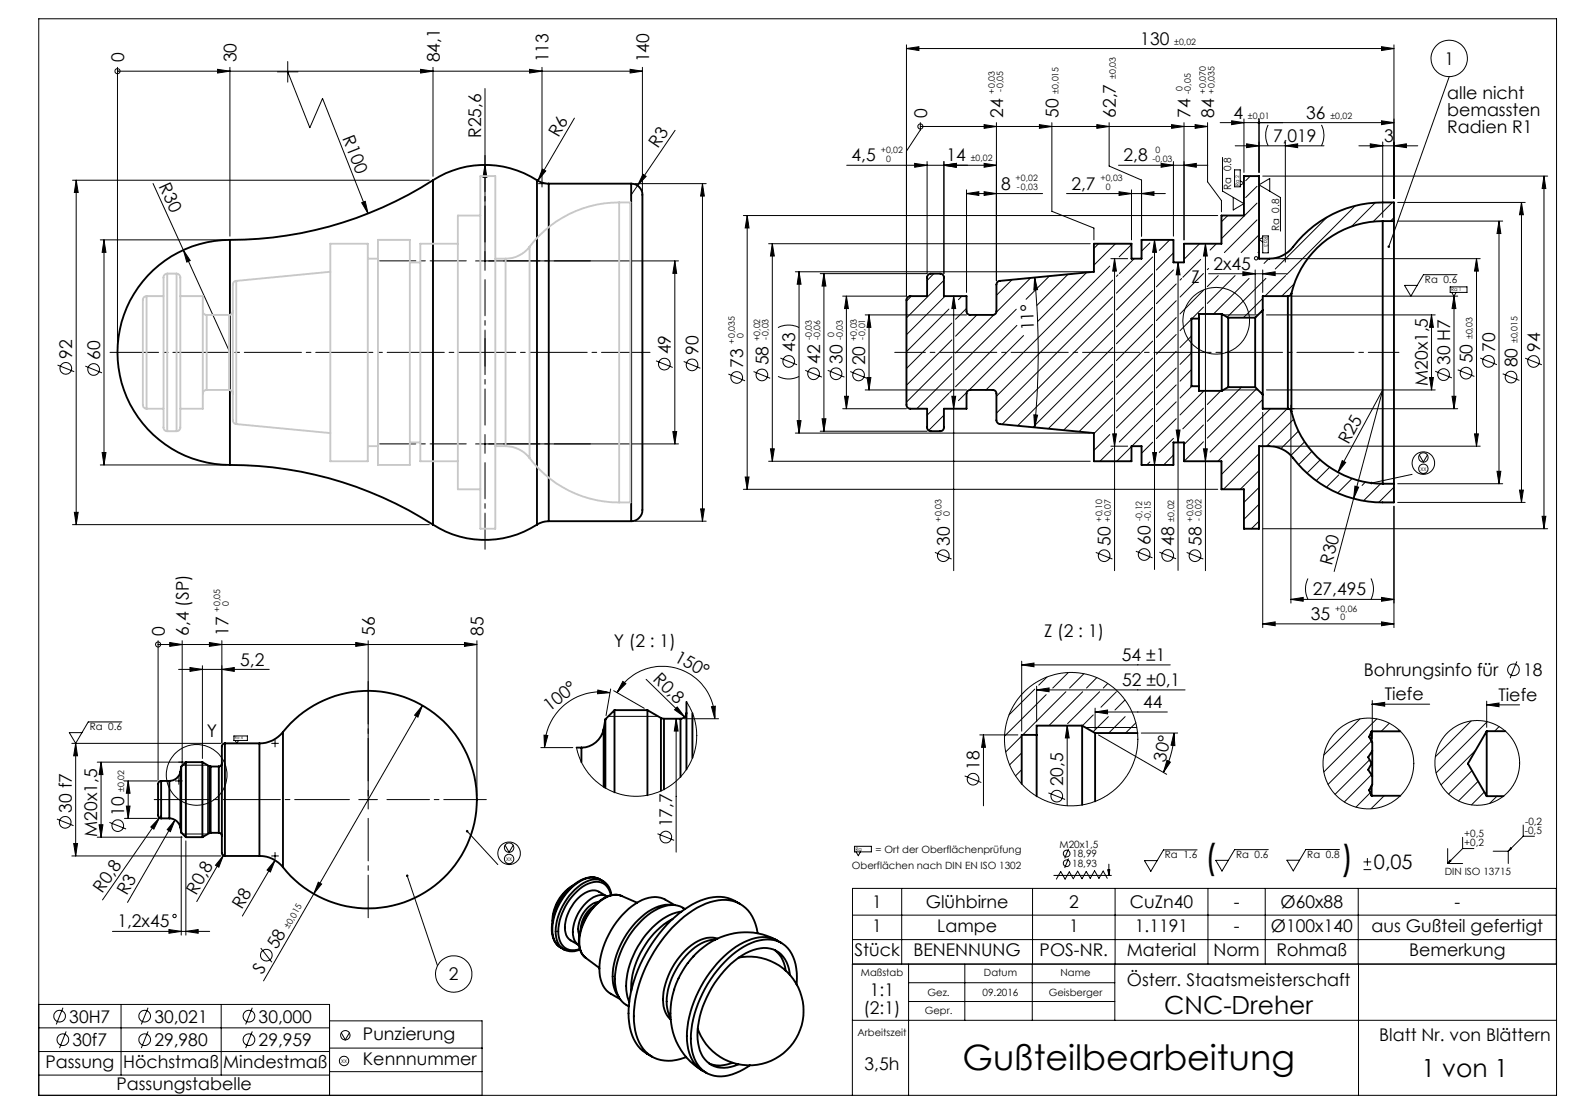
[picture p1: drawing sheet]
<svg xmlns="http://www.w3.org/2000/svg" width="420mm" height="297mm" viewBox="0 0 420 297" stroke-linecap="round" stroke-linejoin="round" font-family="sans-serif">
<g fill="none" stroke="#000" stroke-width=".27">
<path d="M10.3 5h404.8v287h-404.8zM31.3 19h.1M31.3 18v75M31.3 19h140M58 18.5l3.3 .5-3.3 .5zM61.3 18v45M74 19.2h5.5M76.7 19.2l5.9 14.8 3.4-7.8 12.1 30.7M76.7 16.4v5.5M112.1 18.5l3.4 .5-3.4 .5zM115.5 18v29M141.2 18.5l3.3 .5-3.3 .5z"/>
<path d="M144.5 18v31.9M168 18.5l3.3 .5-3.3 .5zM171.3 18v33M241.7 12.9l3.3-.5v1.1zM241.7 12v66.9h-17M241.7 12.9h130M368.4 12.4l3.3 .5-3.3 .6zM371.7 12v40.9M129.3 23.6v48.5M153.2 31.5l-9.8 16.7M180 34.7l-10 14.8M245.4 33.7h.1"/>
<path d="M245.4 32.7v1.9l-3.7 5.7M245.4 33.7h76.6M262.4 33.2l3.3 .5-3.3 .5zM265.7 32.7v42.2M277.2 33.2l3.3 .5-3.3 .5zM280.5 32.7v23.6l11.2 4.5v3.2M292.5 33.2l3.3 .5-3.3 .5zM295.8 32.7v11.6l8.6 3.7v15M312.4 33.2l3.3 .5-3.3 .5zM315.7 32.7v31.3M318.7 33.2l3.3 .5-3.3 .5zM322 32.7v15.8l3.7 5v3"/>
<path d="M328.4 32.2l3.3 .5-3.3 .5zM329.4 38.9h23.7M331.7 31.7v14.3M332.4 38.3l3.3 .6-3.3 .5zM335.7 31.7v14.3M338.2 33.3a6.1 6.1 0 0 0 0 5.6M342.8 38.9l3.2-.6v1.1zM342.8 37.8v32.2M352.4 33.3a6.1 6.1 0 0 1 0 5.6M362.4 38.9h15.7M365.4 38.3l3.3 .6-3.3 .5zM368.4 32.2l3.3 .5-3.3 .5z"/>
<path d="M368.7 37.8v20.2M371.7 38.9l3.3-.6v1.1zM371.7 32.7h-46.3M386.5 20.4l-16.2 45.4M19.3 48h95.2M20.3 48v91.9M20.3 48l.5 3.3h-1zM40.8 48.9l20.5 45.1M96.4 54l1-.3 .7 3.2zM129.3 44l.5 3.3h-1zM143.5 49h2M144.6 45.1l.9 .5-2.1 2.6z"/>
<path d="M169.3 49h19M170 49.5l-1.7 2.5M171.4 46.5l.9 .5-2.3 2.5zM187.3 49v90M187.3 49l.5 3.3h-1zM198.2 57.5h126.5M199.2 57.5v73M199.2 57.5l.5 3.3h-1zM243.9 43.6l3.3 .5-3.3 .5zM247.2 43.1v29.9h-28.5M251.7 44.1l3.3-.5v1zM251.7 43.1v29.9"/>
<path d="M257.7 51.6l3.3-.5v1zM257.7 50.6v27.4M257.7 51.6h20.3M262.4 51.1l3.3 .5-3.3 .5zM262.4 43.6l3.3 .5-3.3 .5zM265.7 44.1h-39.9M284.4 51.6h26.4M298.3 44.1h23.8M298.4 51.1l3.3 .5-3.3 .5zM301.7 50.6v13.4M304.4 51.6l3.3-.5v1zM309.6 43.6l3.3 .5-3.3 .5z"/>
<path d="M312.9 43.1v19.9M315.7 44.1l3.3-.5v1zM326 42v8.9l5.7 3.4-2.8 1.7v-3.4M327.4 57.5l-1.7 1.6M329.2 45.3h1.5v4.5h-1.5zM330.7 48.2l1 .6-1 .6M333.4 47l-1.2 1.2M335.2 49.7l-3 3M335.2 54.1l-9.5 9.5M335.2 58.6l-8.7 8.7M336.7 47h76M338.6 51v-3.4l-2.9 1.7 5.8 3.4v8.9"/>
<path d="M353.9 57.9l-13.8 13.8M361.4 54.9l-18.3 18.3M366.7 54l-6.3 6.4M371.3 54l-5.1 5.1M371.7 58l-.9 .9M372.7 58.9h28M372.7 54h34M399.7 58.9l.5 3.4h-1zM399.7 58.9v70.1M405.7 54l.5 3.3h-1zM405.7 54v79.9M411.7 47l.5 3.3h-1z"/>
<path d="M411.7 47v94M26.7 64h33.6M27.7 64l.6 3.3h-1.1zM27.7 64v60M48.9 66.7l1.8 2.8-.9 .4zM180 69.6v48.8M180 69.6l.4 3.3h-1zM180.9 69.6h-54.1M205 65h85.7M206 65v58M206 65l.5 3.3h-1zM212.1 72.5h78.6"/>
<path d="M213.1 72.5v43M213.1 72.5l.5 3.3h-1zM219.7 73v42M219.7 73l.5 3.3h-1zM225.7 78.9l.5 3.4h-1zM225.7 78.9v30.1M243 78.9l-1.3 1.4M249 73l-1.8 1.8M251.7 74.8l-10 10M252 78.9l-10.3 10.3M254.3 78.9l.5 3.4h-1zM254.3 78.9v73.2"/>
<path d="M256.5 78.9l-.9 1M269.9 74.6l-4.2 4.1M274.8 74.1l-9.1 9.2M275.9 74l.8 3.2-1 .1zM275.9 74a209.6 209.6 0 0 1 0 39.9M279.8 73.6l-6.2 6.2M284.8 73.1l-8.3 8.3M289.8 72.6l-13.1 13.1M292.9 65l-1.2 1.2M295.9 70.9l-33 33.1M296.2 69h4.5M296.7 74.7l-31 31"/>
<path d="M296.7 79.2l-31 31M297.2 69l.5 3.3h-1zM297.2 69v83.1M297.5 65l-5.8 5.7M298.1 73.3l-.4 .4M301.7 65.2l-3.3 3.3M302.4 69l-3.9 3.9M306.6 64.8l-2.2 2.2M307.4 68.5l-9.7 9.7M307.4 73l-9.7 9.7M307.4 77.5l-9.7 9.6M307.9 64l.5 3.3h-1z"/>
<path d="M307.9 64v87.8M311.9 64l-2.8 2.7M312.9 67.4l-4.5 4.6M312.9 72l-4.5 4.5M313.7 75.7l-5.3 5.3M314.1 70l.6 3.3h-1zM314.1 70v82.1M315.1 74.3l-.4 .4M319.9 65l-4.2 4.1M320.2 69.2l-4.8 4.7M320.9 72.9l-6.2 6.3M320.9 77.4l-6.2 6.3"/>
<path d="M321.5 65l.4 3.3h-1zM321.5 65v87.1M322.3 73h20.8M322.3 71.6l-.4 .3M324.4 65l-1.7 1.7M324.9 73.5l-3 2.9M329.4 73.5l-7.5 7.4M331.4 72.5l3.3 .5-3.3 .5zM333.1 74.2l-9.5 9.5M334.7 72v11.7M335.7 67.1l-.2 .2M335.7 62.6l-4.7 4.7"/>
<path d="M336.7 73l3.3-.5v1zM336.7 72v6M336.7 79.6l-5.1 5.1M336.7 63.3l-1 .6 1 .6M336.7 62.9h1.5v4.5h-1.5zM337.6 74.2l-10.4 10.4M338.3 69l-1.2 1.2M339.5 69h55.2M342.8 73.5l-5.5 5.4M344.4 78.9h44.3M345.2 75.6l-3.4 3.3M386.7 76.5h4.5v1.5h-4.5z"/>
<path d="M387.1 78l.6 1 .6-1M387.7 78.9l.5 3.4h-1zM387.7 78.9v30.1M388.5 73.2h-8.9l-3.4 5.7-1.7-2.8h3.4M393.7 69l.5 3.3h-1zM393.7 69v50M15.3 97.3l4.5 1.8M22.8 97.6l4.4 1.8M174.9 96.2l4.5 1.8M182.3 96.4l4.5 1.8M194.2 99.7l4.5 1.8M200.9 99.1l4.5 1.8"/>
<path d="M207.5 87.3a6.2 6.2 0 0 1 5.6 0M208.1 95.5l4.4 1.8M214.7 98.7l4.5 1.8M220.7 98.7l4.5 1.8M226.7 99.1l4.5 1.8M230.7 84h27M231.7 84l.5 3.3h-1zM231.7 84v20M253 82.4l-11.3 11.4M253.8 86.1l-12.1 12.1M253.8 90.6l-12.1 12.1M253.8 95.1l-12.1 12.1"/>
<path d="M253.8 99.6l-9.3 9.4M257.7 82.2l-2.9 2.9M260.5 84l-5.7 5.6M265 83.9l-10.2 10.2M271 82.4l-16.2 16.2M271.2 86.7l-16.4 16.4M272.9 89.5l-14.5 14.5M296.7 83.7l-29.4 29.4M296.7 88.2l-25.3 25.3M296.7 92.6l-21.3 21.3M296.7 97.1l-17.2 17.2M307.4 82l-9.7 9.6"/>
<path d="M307.4 86.5l-9.7 9.6M307.4 90.9l-9.7 9.7M307.4 95.5l-9.7 9.6M307.4 99.9l-9.7 9.7M313.7 80.2l-5.3 5.3M313.7 84.7l-5.3 5.3M313.7 93.7l-5.3 5.3M313.7 98.1l-5.3 5.3M313.7 89.2l-5.3 5.2M317.7 89.6l-3 3M317.7 85.1l-3 3.1M317.7 94.1l-3 3.1"/>
<path d="M317.7 98.6l-3 3M320.9 81.9l-3 3M326.2 84h9.3M337.7 84h45M381.7 84l.5 3.3h-1zM381.7 84v20M382.7 99l4.5 1.7M388.7 98.6l4.5 1.8M394.7 95.5l4.5 1.7M400.7 99.7l4.5 1.7M406.7 95.5l4.5 1.8M129.3 115.8v5.1"/>
<path d="M179.4 115.1h1l-.4 3.3zM180.9 118.4h-54.1M205.5 119.7h1l-.5 3.3zM207.5 100.4a6.2 6.2 0 0 0 5.6 0M212.1 115.5h78.6M212.6 112.1h1l-.5 3.4zM218.7 115h28.5M219.2 111.7h1l-.5 3.3zM224.7 109h17M225.2 105.7h1l-.5 3.3zM230.7 104h27M231.2 100.6h1l-.5 3.4z"/>
<path d="M251.7 110.7l-4.1 4.1M253 104.8l-5.8 5.9M253.8 105.7h1l-.5 3.3zM253.8 104.1l-.5 .6M257.8 104.6l-2.2 2.2M275.7 110.6l1 .1-.8 3.2zM295.9 115.8l-4.2 4.3M296.2 119h4.5M296.7 115.7h1l-.5 3.3zM296.7 101.6l-13.1 13.1M296.7 106.1l-8.9 9M296.7 110.6l-5 5"/>
<path d="M296.7 119.6l-3.4 3.4M301.7 119.1l-3.9 3.9M307.4 104.4l-9.7 9.7M307.4 108.9l-8.9 8.9M307.4 113.4l-5.6 5.6M307.4 117.9l-3 3M312.9 116.9l-3.8 3.7M313.7 114.6h1l-.6 3.4zM313.7 102.6l-5.3 5.3M313.7 111.6l-5.3 5.3M313.7 107.1l-5.3 5.3M317.8 103l-3.1 3.1"/>
<path d="M320.9 119.7h1l-.4 3.3zM320.9 108.8l-5.5 5.5M320.9 113.3l-5.2 5.2M320.9 117.8l-5.1 5.2M320.9 104.3l-6.2 6.3M325.5 104.2l-3.6 3.6M326.2 104h9.3M331 103.2l-9.1 9.1M335.1 103.6l-13.2 13.2M336.7 110v57.3M336.7 106.5l-14 14M337.7 104h45"/>
<path d="M338.8 109l-14 14M339.5 119h55.2M343.3 109l-17.6 17.5M344.2 107.9v52.9M345 111.8l-7.3 7.2M346.3 114.9l-4.7 4.7M347.9 117.8l-3.7 3.6M381.2 100.6h1l-.5 3.4zM387.2 105.7h1l-.5 3.3zM388.7 109h-45.5M393.2 115.7h1l-.5 3.3zM19.3 139.9h95.2"/>
<path d="M19.8 136.6h1l-.5 3.3zM26.7 124h33.6M27.2 120.6h1.1l-.6 3.4zM169.3 139h19M186.8 135.7h1l-.5 3.3zM198.2 130.5h126.5M198.7 127.2h1l-.5 3.3zM205 123h85.7M306.6 123.2l-.8 .8M307.4 120.6h1l-.5 3.4zM312.9 121.3l-2.6 2.7M335.7 121l-9.5 9.5"/>
<path d="M335.7 125.5l-5 5M335.7 130l-4 3.9M335.7 134.4l-4 4.1M335.7 139l-2 2M349.8 120.3l-3.5 3.6M352.1 122.6l-3.6 3.5M354.6 124.6l-3.6 3.6M356.8 125.9l11.9-21.9-12.9 48.4M357 126.6l-3.3 3.3M357.9 122.8l.9 .5-2 2.6zM360.5 127.6l-3.8 3.8M361.3 129.6l1 .3-1.3 3z"/>
<path d="M364.1 128.5l-.9 .9M368.2 129l-4.6 4.5M371.7 135v32.3M371.7 129.9l-4 4M372.7 129h28M372.7 133.9h34M376.6 126.5l-10.9 2.3M378.5 121.3l1.1 1.9 1-1.9M399.2 125.7h1l-.5 3.3zM405.2 130.7h1l-.5 3.2zM411.2 137.7h1l-.5 3.3zM249.3 147.3l4.5 1.7"/>
<path d="M292.2 147.3l4.5 1.7M302.9 147l4.4 1.7M309.2 147.2l4.4 1.8M316.4 147.3l4.5 1.7M336.7 141h76M344.2 159.8l3.3-.5v1zM344.2 159.8h27.5M348.8 154.2a6.1 6.1 0 0 0 0 5.6M365.6 154.2a6.1 6.1 0 0 1 0 5.6M368.4 159.3l3.3 .5-3.3 .5zM42.2 171.8h.1M42.2 170.8v37.2"/>
<path d="M42.2 171.8h85M45.3 171.3l3.3 .5-3.3 .5zM47.6 178.5h24.2M48.6 170.8v33.4M50.7 178l3.3 .5-3.3 .5zM54 177.5v24.7M55.8 171.3l3.4 .5-3.4 .5zM59.2 178.5l3.3-.5v1zM59.2 170.8v27.2M94.9 171.3l3.3 .5-3.3 .5zM98.2 170.8v44.9M123.9 171.3l3.3 .5-3.3 .5z"/>
<path d="M127.2 170.8v41.4M272.5 177.3l3.2-.5v1zM272.5 176.3v18.6M272.5 177.3h39.6M284.9 179.3l-4.2 4.1M289 179.6l-3.8 3.8M336.7 166.3l3.3-.5v1zM336.7 166.3h35M368.4 165.8l3.3 .5-3.3 .5zM404.5 176.4l-1.8 4.4M19.2 198.2h39.7M20.2 198.2l.5 3.3h-1.1z"/>
<path d="M20.2 198.2v30M21.9 195.3h-3.4l1.7 2.9M32.5 192.5h-9l-3.3 5.7M62.4 196.2h3.6v1.2h-3.6zM62.7 197.4l.4 .8 .5-.8M72.4 198.2h1.9M73.3 197.2v2M112.7 188.1l-1.3 3.1-.8-.5zM112.7 188.1l-29 50.2M144.2 199.3h8.6M145.1 196l1 .1-.9 3.2zM159.4 184l3.3 .7-3.4 .3z"/>
<path d="M162.2 191h13.3M162.7 184.7a14.9 14.9 0 0 0-17.5 14.6M162.8 183.7l-1.2 7.1M163.7 184.1l8.1 4.7M164.5 184.6a14 14 0 0 1 15.8-6.5 14 14 0 0 1 10.3 13.5M166.1 181.7l.8 .6-2.4 2.3zM172.3 181.1l10.3 10.1M180.3 191.6l.5 3.3h-1zM180.3 191.6v35.6M180.6 188.5l2 2.7-2.7-2zM182.5 191.6h9.1M183.1 187.1l1.4 2.7 1.1 3.7 .2 3.6-.6 3.5-1.4 3.3-2.3 3.2-2.9 2.4-3.1 1.7-3.7 1-3.4 .1-3.8-.8-2.9-1.2-2.9-2.1-2.1-2.3-1.8-2.9-1.2-3.7"/>
<path d="M189.7 188.4l1-.1-.1 3.3zM261.3 195.9h10.1M262.3 195.9l.5 3.3h-1zM262.3 195.9v18.9M272.5 196.2l-4.3 4.3M275.9 183.7l-6.8 6.9M276.4 183.9l3.4-.5v1zM276.4 182.9v9.5M276.4 183.9h39.6M279 185.2l-11.1 11.1M279.2 180.5l-2.2 2.2M284.2 184.4l-11.5 11.5"/>
<path d="M284.6 193.5l.5 3.2h-1zM284.6 193.5v21.3M288.7 184.4l-9 9.1M289.5 194h13.6M291.5 190.6l-2.9 2.9M292 189.8l3.3-.5v1zM292 188.8v5.6M292 189.8h19.3M292.5 180.7l-2.8 2.7M292.9 195.9l18.2 10.5M293.2 184.4l-8.5 8.5M295.4 182.2l-1.2 1.2"/>
<path d="M295.6 191.1l-4.1 4M297.7 184.4l-4.1 4.2M300 186.6l-2.7 2.7M300 191.1l-4.3 4.3M302.9 192.7l-2.8 2.7M304.3 195.4h9.7M313.1 195.4l.2 3.4-1-.1zM313.1 195.4a21.7 21.7 0 0 1-2.9 10.5M362.7 191.7l-9.7 9.6M365.7 197.6l-11.5 11.5M365.8 187.7h15.4M365.9 187.7l3.4-.4v1z"/>
<path d="M365.9 186.8v10.2M367.1 191.7l-14.1 14.1M370.5 192.8l-2.2 2.2M373.1 194.7l-.3 .3M392.3 192.2l-9.5 9.6M393.5 200l-9.2 9.2M396.5 187.9l3.2-.5v1zM396.5 186.9v7M396.5 187.9h8.7M396.6 192.4l-13.6 13.7M399.8 193.7l-1.2 1.2M15.2 218.4l4.4 1.7"/>
<path d="M25.9 203.2h23.7M26.4 219.9h1l-.4 3.3zM27 203.2v20M27 203.2l.4 3.3h-1zM29.2 219.2l4.4 1.8M33.2 208.2h8.7M33.2 218.2h8.7M33.7 214.9h1l-.5 3.3zM34.2 208.2l.5 3.3h-1zM34.2 208.2v10M42.5 218l-1.5 3-.8-.5zM42.5 218l-15.2 21.9"/>
<path d="M43 217.4l-.5 .6M46.7 208.2h2M46.7 218.6l-1.3 3.1-.8-.5zM46.7 218.6l-12.7 22M47.7 207.2v2M48.7 204h6.7v18.4h-6.7M95.7 213.2h4.9M257.2 206.9l4.5 1.7M272.5 200.7l-3.3 3.2M272.5 205.2l-1.7 1.7M279.6 211.4l4.4 1.7M311.2 202.7l.9 .5-1.9 2.7z"/>
<path d="M365.2 202.6l-9.2 9.2M365.4 211.3l-3.8 3.9M365.7 206.5l-7.2 7.3M369.1 212.2l-3.5 3.4M392.5 205.5l-6.2 6.2M394.2 208.3l-5.3 5.2M395.8 211.2l-3.4 3.4M399.2 212.3l-1.9 1.9M406.2 220v3M19.2 228.2h39.7M19.6 224.9h1.1l-.5 3.3zM25.9 223.2h22.7"/>
<path d="M48.3 223v26.3M49.6 224.2v25.1M59.5 228.1l-1.2 3.1-.8-.5zM59.5 228.1l-7 12.3M60 227.4l-.5 .7M72.4 228.2h1.9M73.3 229.4l-1.2 3.1-.9-.6zM73.3 229.4l-8.7 14.8M73.3 227.2v2M83.7 238.3l-13.4 23.2M84.9 235.2l.9 .5-2.1 2.6zM108.6 233.5l8.1 24"/>
<path d="M124.6 221.6l8.2 8.9M134.7 225.4l1 1.8 1.1-1.8M175.3 222.3l4.5 1.7M227.9 225.6h4.5v1.5h-4.5zM228.3 227.1l.6 1 .5-1M240.5 236.9v20.1M275.3 236.9v20.1M281 233.4h15.4M284.9 226.3l-1 2.5M284.9 228.9l-1 2.5M295.3 234.2l-1.1-2-1.1 2-1.2-2-1.2 2-1-1.9-1.2 2-1.1-2-1.2 2-1-1.9-1.2 2-1.1-2-1.2 2M295.4 231.9h.5l-.2 1.5z"/>
<path d="M295.7 230.4v3M297.4 236.9v20.1M319.2 226.6h-8.9l-3.4 5.7-1.7-2.9h3.4M322.1 236.9v20.1M337.4 236.9v20.1M338.2 226.5h-9l-3.3 5.7-1.7-2.8h3.4M357.2 226.5h-9l-3.3 5.7-1.7-2.9h3.3M362.2 236.9v20.1M363.6 231.8h2.1M363.6 229.8h2.1M364.6 228.8v2M386 226.2v4"/>
<path d="M386 230.2h4M386.7 229.3l.2 .2-.9 .7zM390 226.2l-4 4M390 223.2v3M390 226.2h3M398.2 226.9h4M402.2 226.9v3.3M402.8 226.1l.2 .2-.8 .6zM406.2 223l-4 3.9M406.2 223h3M30 248.3h25.9M45 247.8l3.3 .5-3.3 .5z"/>
<path d="M49.6 248.3l3.2-.5v1zM69.5 252.8l3 3.7M227.3 257v-20.1h187.7v20.1M227.3 244h187.7M227.3 250.5h187.7M242.3 257v35M257.3 257v15M275.3 257v15M297.3 257v15M362.3 257v35M415.1 257h-187.8v35M10.3 267.8h77.6v24.2"/>
<path d="M10.3 274h77.6M16.8 268.7l-1.8 4.4M17.6 275l-1.7 4.4M32.3 267.8v18.8M39.5 268.7l-1.8 4.4M39.5 275l-1.8 4.4M59 267.8v18.8M67.3 268.7l-1.8 4.4M67.3 275l-1.8 4.4M87.9 272.2h40.7v19.8M87.9 279.4h40.7M91 275.4l1.1 1.8 1.1-1.8"/>
<path d="M227.3 272h187.8M242.3 262h55M242.3 267h55M10.3 280.3h77.6M10.3 286.6h77.6M87.9 285.7h40.7"/>
<circle cx="31.3" cy="19" r=".69"/>
<circle cx="386.5" cy="15.6" r="4.9"/>
<circle cx="245.4" cy="33.7" r=".69"/>
<circle cx="334.9" cy="68.8" r=".44"/>
<circle cx="17.5" cy="98.2" r="1.56"/>
<circle cx="25" cy="98.5" r="1.55"/>
<circle cx="177.2" cy="97.1" r="1.55"/>
<circle cx="184.5" cy="97.3" r="1.56"/>
<circle cx="203.2" cy="99.9" r="1.56"/>
<circle cx="210.3" cy="96.3" r="1.55"/>
<circle cx="216.9" cy="99.6" r="1.55"/>
<circle cx="222.9" cy="99.6" r="1.55"/>
<circle cx="228.9" cy="99.9" r="1.55"/>
<circle cx="324.3" cy="85.5" r="8.9"/>
<circle cx="384.9" cy="99.9" r="1.55"/>
<circle cx="390.9" cy="99.5" r="1.55"/>
<circle cx="396.9" cy="96.3" r="1.55"/>
<circle cx="409" cy="96.4" r="1.56"/>
<circle cx="196.5" cy="100.6" r="1.55"/>
<circle cx="402.9" cy="100.5" r="1.55"/>
<circle cx="379.6" cy="125" r="1.25"/>
<circle cx="379.6" cy="122" r="1.25"/>
<circle cx="379.6" cy="123.5" r="3"/>
<circle cx="251.5" cy="148.2" r="1.56"/>
<circle cx="294.4" cy="148.2" r="1.56"/>
<circle cx="305.1" cy="147.8" r="1.55"/>
<circle cx="311.4" cy="148.1" r="1.55"/>
<circle cx="318.7" cy="148.2" r="1.55"/>
<circle cx="42.2" cy="171.8" r=".67"/>
<circle cx="403.6" cy="178.6" r="1.56"/>
<circle cx="285.6" cy="197.1" r="17.8"/>
<circle cx="17.4" cy="219.2" r="1.55"/>
<circle cx="52.4" cy="206.6" r="8.1"/>
<circle cx="259.5" cy="207.8" r="1.56"/>
<circle cx="281.8" cy="212.3" r="1.56"/>
<circle cx="364.9" cy="203.6" r="12.1"/>
<circle cx="393.9" cy="203.4" r="11.3"/>
<circle cx="31.4" cy="220.1" r="1.56"/>
<circle cx="135.7" cy="229" r="1.25"/>
<circle cx="135.8" cy="226" r="1.25"/>
<circle cx="135.8" cy="227.5" r="3"/>
<circle cx="177.5" cy="223.2" r="1.55"/>
<circle cx="284.4" cy="230.2" r=".89"/>
<circle cx="284.4" cy="227.6" r=".89"/>
<circle cx="46.5" cy="244.2" r=".44"/>
<circle cx="71" cy="254.6" r="1.55"/>
<circle cx="121" cy="259.7" r="4.9"/>
<circle cx="15.9" cy="270.9" r="1.56"/>
<circle cx="16.8" cy="277.2" r="1.55"/>
<circle cx="38.6" cy="270.9" r="1.56"/>
<circle cx="38.6" cy="277.2" r="1.55"/>
<circle cx="66.4" cy="270.9" r="1.56"/>
<circle cx="66.4" cy="277.2" r="1.55"/>
<circle cx="92.1" cy="276" r="1.25"/>
<circle cx="91.8" cy="282.9" r="1.25"/>
</g>
<g fill="#000">
<path d="M295.7 231.9v1.5l.2-1.5zM295.4 231.9l.3 1.5v-1.5z" fill-rule="evenodd"/>
<path d="M402.9 226.2l-.7 .7 .8-.6zM402.8 226.1l-.6 .8 .7-.7zM386.8 229.4l-.8 .8 .9-.7zM386.7 229.3l-.7 .9z" fill-rule="evenodd"/>
</g>
<path d="M98.2 208.2v-26.5M98.2 218.2v26.5M103.2 213.2h26.5" fill="none" stroke="#000" stroke-width=".27" stroke-dasharray="15.2 1.3 1.3 1.3" stroke-dashoffset="3.9"/>
<path d="M93.2 213.2h-52.1" fill="none" stroke="#000" stroke-width=".27" stroke-dasharray="15.2 1.3 1.3 1.3" stroke-dashoffset=".6"/>
<path d="M124.3 69.5h-23.1M129.3 64.5v-23.1M129.3 74.5v23.1M134.3 69.5h23.1M124.3 118.3h-23.1M129.3 113.3v-23.1M134.3 118.3h23.1M129.3 123.3v23.1" fill="none" stroke="#000" stroke-width=".27" stroke-dasharray="15.2 1.3 1.3 1.3" stroke-dashoffset="5.6"/>
<path d="M373.1 93.9h-134.5" fill="none" stroke="#000" stroke-width=".27" stroke-dasharray="15.2 1.3 1.3 1.3" stroke-dashoffset="7.1"/>
<path d="M173.3 93.9h-144" fill="none" stroke="#000" stroke-width=".27" stroke-dasharray="15.2 1.3 1.3 1.3" stroke-dashoffset="2.3"/>
<g fill="#000">
<path d="M96.4 54l1-.3 .7 3.2zM129.3 44l.5 3.3h-1zM144.6 45.1l.9 .5-2.1 2.6zM171.4 46.5l.9 .5-2.3 2.5zM48.9 66.7l1.8 2.8-.9 .4zM370 65.6a.34 .34 0 0 1 .5-.2 .34 .34 0 0 1 .2 .5 .34 .34 0 0 1-.5 .2l.1-.3-.2 .2zM357.9 122.8l.9 .5-2 2.6zM361.3 129.6l1 .3-1.3 3zM180.3 191.6l.5 3.3h-1zM180.6 188.5l2 2.7-2.7-2zM284.6 193.5l.5 3.2h-1zM292 189.8l3.3-.5v1z"/>
<path d="M396.5 187.9l3.2-.5v1zM42.5 218l-1.5 3-.8-.5zM46.7 218.6l-1.3 3.1-.8-.5zM59.5 228.1l-1.2 3.1-.8-.5zM73.3 229.4l-1.2 3.1-.9-.6zM108.3 233.3l.2-.1 .1 .3-.1-.3a.34 .34 0 0 1 .4 .4 .34 .34 0 0 1-.5 .2 .34 .34 0 0 1-.1-.5zM365.9 187.7l3.4-.4v1z"/>
<path d="M241.7 12.9l3.3-.5v1.1zM368.4 12.4l3.3 .5-3.3 .6zM243.9 43.6l3.3 .5-3.3 .5zM251.7 44.1l3.3-.5v1zM328.4 32.2l3.3 .5-3.3 .5zM335.5 32.4l-.1 .3h.3h-.3a.34 .34 0 0 0 .4 .3 .34 .34 0 0 0 .2-.4 .34 .34 0 0 0-.5-.2zM272.5 177.3l3.2-.5v1zM276.4 183.9l3.4-.5v1z"/>
<path d="M262.4 33.2l3.3 .5-3.3 .5zM277.2 33.2l3.3 .5-3.3 .5zM292.5 33.2l3.3 .5-3.3 .5zM312.4 33.2l3.3 .5-3.3 .5zM318.7 33.2l3.3 .5-3.3 .5zM58 18.5l3.3 .5-3.3 .5zM112.1 18.5l3.4 .5-3.4 .5zM141.2 18.5l3.3 .5-3.3 .5zM168 18.5l3.3 .5-3.3 .5z"/>
<path d="M371.7 38.9l3.3-.6v1.1zM365.4 38.3l3.3 .6-3.3 .5zM368.4 32.2l3.3 .5-3.3 .5zM335.5 32.4l-.1 .3h.3h-.3a.34 .34 0 0 0 .4 .3 .34 .34 0 0 0 .2-.4 .34 .34 0 0 0-.5-.2zM368.4 165.8l3.3 .5-3.3 .5zM336.7 166.3l3.3-.5v1zM336.7 73l3.3-.5v1zM331.4 72.5l3.3 .5-3.3 .5zM262.4 51.1l3.3 .5-3.3 .5zM257.7 51.6l3.3-.5v1zM262.4 43.6l3.3 .5-3.3 .5zM251.7 44.1l3.3-.5v1zM315.7 44.1l3.3-.5v1zM309.6 43.6l3.3 .5-3.3 .5zM304.4 51.6l3.3-.5v1zM298.4 51.1l3.3 .5-3.3 .5zM59.2 178.5l3.3-.5v1zM50.7 178l3.3 .5-3.3 .5z"/>
<path d="M405.7 54l.5 3.3h-1zM405.2 130.7h1l-.5 3.2zM411.7 47l.5 3.3h-1zM411.2 137.7h1l-.5 3.3zM199.2 57.5l.5 3.3h-1zM198.7 127.2h1l-.5 3.3zM231.7 84l.5 3.3h-1zM231.2 100.6h1l-.5 3.4zM254.3 78.9l.5 3.4h-1zM253.8 105.7h1l-.5 3.3zM219.7 73l.5 3.3h-1zM219.2 111.7h1l-.5 3.3zM213.1 72.5l.5 3.3h-1zM212.6 112.1h1l-.5 3.4zM206 65l.5 3.3h-1zM205.5 119.7h1l-.5 3.3zM297.2 69l.5 3.3h-1zM296.7 115.7h1l-.5 3.3zM34.2 208.2l.5 3.3h-1zM33.7 214.9h1l-.5 3.3zM27 203.2l.4 3.3h-1zM26.4 219.9h1l-.4 3.3zM20.2 198.2l.5 3.3h-1.1zM19.6 224.9h1.1l-.5 3.3zM27.7 64l.6 3.3h-1.1zM27.2 120.6h1.1l-.6 3.4zM20.3 48l.5 3.3h-1zM19.8 136.6h1l-.5 3.3zM187.3 49l.5 3.3h-1zM186.8 135.7h1l-.5 3.3zM180 69.6l.4 3.3h-1zM179.4 115.1h1l-.4 3.3z"/>
<path d="M393.7 69l.5 3.3h-1zM393.2 115.7h1l-.5 3.3z"/>
<path d="M275.7 110.6l1 .1-.8 3.2zM275.9 74l.8 3.2-1 .1z"/>
<path d="M381.2 100.6h1l-.5 3.4zM381.7 84l.5 3.3h-1zM387.2 105.7h1l-.5 3.3zM387.7 78.9l.5 3.4h-1zM399.2 125.7h1l-.5 3.3zM399.7 58.9l.5 3.4h-1zM225.2 105.7h1l-.5 3.3zM225.7 78.9l.5 3.4h-1zM307.4 120.6h1l-.5 3.4zM307.9 64l.5 3.3h-1zM320.9 119.7h1l-.4 3.3zM321.5 65l.4 3.3h-1zM313.7 114.6h1l-.6 3.4zM314.1 70l.6 3.3h-1zM262.3 195.9l.5 3.3h-1z"/>
<path d="M365.5 128.5l-.1 .4 .3-.1-.3 .1a.33 .33 0 0 0 .4 .2 .33 .33 0 0 0 .2-.4 .33 .33 0 0 0-.5-.2zM124.3 221.4a.33 .33 0 0 0 .2 .5 .33 .33 0 0 0 .4-.3 .33 .33 0 0 0-.5-.2l.2 .2z"/>
<path d="M344.2 159.8l3.3-.5v1zM368.4 159.3l3.3 .5-3.3 .5zM332.4 38.3l3.3 .6-3.3 .5zM342.8 38.9l3.2-.6v1.1z"/>
<path d="M45.3 171.3l3.3 .5-3.3 .5zM55.8 171.3l3.4 .5-3.4 .5zM94.9 171.3l3.3 .5-3.3 .5zM123.9 171.3l3.3 .5-3.3 .5z"/>
<path d="M112.7 188.1l-2.1 2.6 .8 .5zM84.9 235.2l-1.2 3.1 2.1-2.6z"/>
<path d="M159.4 184l3.3 .7-3.4 .3zM145.1 196l1 .1-.9 3.2z"/>
<path d="M189.7 188.4l1-.1-.1 3.3zM166.1 181.7l.8 .6-2.4 2.3z"/>
<path d="M311.2 202.7l.9 .5-1.9 2.7zM313.1 195.4l.2 3.4-1-.1z"/>
<path d="M45 247.8l3.3 .5-3.3 .5zM49.6 248.3l3.2-.5v1z"/>
</g>
<g fill="none" stroke="#000" stroke-width=".5">
<path d="M115.5 48a25.6 25.6 0 0 1 27.7 0M115.5 48a100.2 100.2 0 0 1-54.2 16M115.5 48v91.9M143.2 48a6 6 0 0 0 3.1 1M143.2 48v91.9M146.3 49v90M146.3 49h22M168.3 49a3.2 3.2 0 0 1 3 3.8v81.1a7.1 7.1 0 0 1-.5 3.7 2.84 2.84 0 0 1-2.5 1.4M168.3 49v90M368.7 58.9a25 25 0 0 0-24.3 19.3M368.7 58.9v70.1M368.7 58.9h3"/>
<path d="M371.7 58.9v-4.9a30.7 30.7 0 0 0-27.5 12.5 8.1 8.1 0 0 1-5.7 2.5h-2.8v-22h-4v10.5h-6v7.5h-10v5h-2.8v-6h-8.5v5h-2.7v-4h-10v7.5l-25.1 2.4a1.04 1.04 0 0 0-.9 1v7.1a.96 .96 0 0 1-1 1h-6a.96 .96 0 0 1-1-1v-4.1h-6v-4.9a1.02 1.02 0 0 0-1-1h-2.5a1.02 1.02 0 0 0-1 1v4.9h-4.5a1.02 1.02 0 0 0-1 1.1v27.9a1.02 1.02 0 0 0 1 1.1h4.5v4.9a.97 .97 0 0 0 1 1.1h2.5a.97 .97 0 0 0 1-1.1v-4.9h6v-4.1a.96 .96 0 0 1 1-.9h6a.96 .96 0 0 1 1 .9v7.1a1.11 1.11 0 0 0 .9 1.1l25.1 2.4v7.5h10v-4h2.7v5h8.5v-6h2.8v5h10v7.5h6v10.5h4v-22a10 10 0 0 1 7.9 1.8l.6 .6a30.7 30.7 0 0 0 27.5 12.5v-4.9M371.7 58.9v70.1M61.3 64a30 30 0 0 0-30 30 30 30 0 0 0 30 30M61.3 64v60M343.4 78.9v30.1M343.4 78.9h-6.7v3.8M344.4 78.2a1.01 1.01 0 0 1-1 .7M344.4 78.2v31.5M319.7 84.9v18.1M319.7 84.9h-2v18.1h2M325.8 83.7v20.5M325.8 83.7l1.7 1"/>
<path d="M325.8 83.7h-6.1v1.2M327.5 84.7v18.5M327.5 84.7h7.2M334.7 84.7v18.5M336.7 82.7v22.5M336.7 82.7l-2 2M319.7 103v1.2h6.1M327.5 103.2l-1.7 1M327.5 103.2h7.2M334.7 103.2l2 2M336.7 105.2v3.8h6.7M343.4 109a.99 .99 0 0 1 1 .7"/>
<path d="M344.4 109.7a25.1 25.1 0 0 0 24.3 19.3M61.3 124a99.8 99.8 0 0 1 54.2 15.9M115.5 139.9a25.6 25.6 0 0 0 27.7 0M146.3 139a6 6 0 0 0-3.1 .9M146.3 139h22M368.7 129h3M60 198.2a1.05 1.05 0 0 0-.8 1.4v27.7a.82 .82 0 0 0 .8 .9M60 198.2v30M60 198.2h9.2M69.2 198.2v30M75.5 195.2a29 29 0 0 1 42.4-3.3 29 29 0 0 1 0 42.6 29 29 0 0 1-42.4-3.3M75.5 195.2a7.8 7.8 0 0 1-6.3 3"/>
<path d="M75.5 195.2v36M153.7 199.3h1.3M155 199.3v3.9M161 194.4a6.1 6.1 0 0 1-6 4.9M161 194.4v15.4M161.4 191.8v18.3M161.4 191.8l-.4 2.6M163.9 189.3v21.9M163.9 189.3h8.7M163.9 189.3l-2.5 2.5M172.6 189.3v22.7M172.6 189.3l3.6 2.1"/>
<path d="M176.2 191.4l.9 .2M176.2 191.4v19.5M177.1 191.6v18.9M177.1 191.6h4.4M181.5 191.6v15.5M183.1 190a1.57 1.57 0 0 1-1.6 1.6M183.1 187.1v18M184.6 190.1v12M276.4 195.9v16.4M276.4 195.9h-3.9v13.1M288.6 193.5v21.1M288.6 193.5l3.4 1.9"/>
<path d="M288.6 193.5h-12.2v2.4M292 195.4v18.2M292 195.4h11.4M365.8 195v2.6M365.8 195h7.6M365.8 195l-.7 1.4 .8 1.5v2.3M396.5 194.9v17.4M396.5 194.9h4.9M396.5 194.9l-5.1 8.7 5.1 8.7M43 208.2a1.03 1.03 0 0 0-.8 1.4v7.8a.78 .78 0 0 0 .8 .8M43 208.2v10M43 218.2h2.2"/>
<path d="M43 208.2h2.2M45.2 218.2a3 3 0 0 1 2.9 2.5M45.2 208.2v10M48.1 205.7a2.99 2.99 0 0 1-2.9 2.5M48.1 205.7v15M48.3 204.4v17.6M48.3 204.4l-.2 1.3M49.6 203.2v20M49.6 203.2h4.4M49.6 203.2l-1.3 1.2M54 203.2v20M54 203.2l1.8 1.1"/>
<path d="M55.8 204.3l.4 .1M55.8 204.3v17.8M56.2 204.4v17.6M56.2 204.4h2.1M58.3 204.4v17.6M59.2 203.5a.85 .85 0 0 1-.9 .9M365.8 209.5v2.7M365.8 212.2h7.6M365.9 200.2v6.7M365.9 206.9v2.3l-.8 1.5 .7 1.5M365.9 200.2l-1.1 1.7 1 1.6-1 1.7 1.1 1.7M396.5 212.3h4.4"/>
<path d="M48.1 220.7l.2 1.3M48.3 222l1.3 1.2M49.6 223.2h4.4M55.8 222.1l-1.8 1.1M56.2 222l-.4 .1M56.2 222h2.1M58.3 222a.85 .85 0 0 1 .9 .8M60 228.2h9.2M69.2 228.2a7.9 7.9 0 0 1 6.3 3M152.2 236.6a12.5 12.5 0 0 0-4.7 8M152.8 236.1a11.2 11.2 0 0 0-5.5 9.5M154.2 239.5a5.1 5.1 0 0 1 5.4-1.8l2.2 1.3a4.2 4.2 0 0 0-4.9 1.1 11.1 11.1 0 0 0-4 9.8 3.2 3.2 0 0 0 1.4 2.1l-2.1-1.3a5 5 0 0 1-1.2-5.8l1-2.5 1-1.6z"/>
<path d="M159.8 234.4a5.9 5.9 0 0 0-6.3 1.1 16 16 0 0 0-6.3 13.4l.2 .8a4.4 4.4 0 0 0 2.1 2.9M159.9 234.4a5.5 5.5 0 0 0-6 1 16.2 16.2 0 0 0-6.6 13.3l.2 .8a4.3 4.3 0 0 0 2 3.1M159.9 234.4l.9 .5M160.7 234.9a4.7 4.7 0 0 1 2.4 3.8M160.8 234.9a6.1 6.1 0 0 0-6.7 1.6 16.2 16.2 0 0 0-5.9 12.7 5 5 0 0 0 2 3.8M162.9 238.7a4 4 0 0 0-6-3.1 15.1 15.1 0 0 0-8 13.6 4 4 0 0 0 5.7 3.8M165.8 238.9a5.9 5.9 0 0 0-6.2 1.6 14 14 0 0 0-5.1 12.1l.2 .7a4.1 4.1 0 0 0 1.5 2.1M149.5 252.6l.9 .5-.2-.1M150.2 253a5 5 0 0 0 4.5 .2M158.3 241.6a7.9 7.9 0 0 0-3.4 6.1M159.6 240.4a7.6 7.6 0 0 0-5.4 6.6v1.3l.3 1M169.9 240.7l-4.2-1.9a6.1 6.1 0 0 0-6.3 2 14.1 14.1 0 0 0-4.8 11.9 4.2 4.2 0 0 0 1.5 2.6l3.7 2.8"/>
<path d="M179.3 241.3a10 10 0 0 0-8.1 3.1 22.5 22.5 0 0 0-7.8 17l.6 2.7 1.1 1.8M179.4 245a22.3 22.3 0 0 0-11.1 19.1M179.9 241.3a9.8 9.8 0 0 0-4.4-2.1 11 11 0 0 0-8.7 3.9 22.4 22.4 0 0 0-6.9 16.2 6.7 6.7 0 0 0 2.9 5.6l2.6 1.5M181.7 243.1a15.7 15.7 0 0 0-10.2 7.1 20.3 20.3 0 0 0-4.2 15.6l.5 1.3M182.7 242.3a7.3 7.3 0 0 0-8.1 .4 23.1 23.1 0 0 0-10.6 19.4 6.9 6.9 0 0 0 3.7 6.2M185 254.9a21.9 21.9 0 0 0-5.2 21.5 16.9 16.9 0 0 0 7.5 9M190.7 250.5a12.5 12.5 0 0 0-9.2 6.1 16.8 16.8 0 0 0-3.4 13.1l.7 1.5M191.3 250.3a8.1 8.1 0 0 0-7.7 2.4 19.3 19.3 0 0 0-6.8 14.7l.6 2.5 1.4 1.9M197 255.3a14.5 14.5 0 0 1 16.9 10.8 14.5 14.5 0 0 1-10.1 17.4 14.5 14.5 0 0 1-17.7-9.3M197.4 241a10.8 10.8 0 0 0-11.7-.4 35.5 35.5 0 0 0-16.2 19.5 23.8 23.8 0 0 0-.9 16 9.5 9.5 0 0 0 5.3 5.6M202 248.8a9.5 9.5 0 0 0-7.4-8.8 15.2 15.2 0 0 0-10.9 3.5 37.3 37.3 0 0 0-14.7 27.5 12.2 12.2 0 0 0 4.6 10.5 10.4 10.4 0 0 0 9.4 .4M206.6 253.3a8 8 0 0 1 2.9 5.5"/>
<path d="M207.3 250.8a18 18 0 0 0-22.4 4.2M207.3 250.8a9.2 9.2 0 0 0-8.9 .4 30.6 30.6 0 0 0-15.2 26.3 9.4 9.4 0 0 0 4.1 7.9M207.3 250.8l1.1 .6M210.6 259.9a7 7 0 0 0-6.9-7.2 17.2 17.2 0 0 0-11.5 7.2 26 26 0 0 0-6.2 17.1 8.3 8.3 0 0 0 3.8 7 8.1 8.1 0 0 0 7.1-.3M212.4 262.4a12.2 12.2 0 0 0-3-10.2 8.4 8.4 0 0 0-8.9-.8 28.4 28.4 0 0 0-13.8 14.9 22.6 22.6 0 0 0-1.8 15 7.6 7.6 0 0 0 10.3 5.2l2.1-.9 2.7-1.6M187.3 285.4l1.1 .6M195.4 283.3a7.9 7.9 0 0 1-6.3 .2"/>
</g>
<g fill="none" stroke="#c3c8d2" stroke-width=".5">
<path d="M128.1 47h4v94h-4zM128.1 57.5h-6v73h6M165.1 54a29.9 29.9 0 0 0-23.9 11.8M165.1 54h3v79.9h-3M165.1 54v79.9M39.1 78.9a1.24 1.24 0 0 0-1 1.8v26.7a1.2 1.2 0 0 0 1 1.6M39.1 78.9v30.1M39.1 78.9h4.5M44.6 73a1.15 1.15 0 0 0-1 1.5v38.9a1.2 1.2 0 0 0 1 1.6M44.6 73v42M44.6 73h2.5M47.1 73a1.19 1.19 0 0 1 1 1.5v38.9a1.2 1.2 0 0 1-1 1.6"/>
<path d="M47.1 73v42M48.1 78.9h6v30.1h-6M63 74.9a1.44 1.44 0 0 0-.9 2v34.6a1.22 1.22 0 0 0 .9 1.6M63 74.9v38.2M88.1 65h10v58h-10zM88.1 72.5l-25.1 2.4M98.1 69h2.7M100.8 64h8.5v60h-8.5zM109.3 70h2.8M122.1 65h-10v58h10M132.1 69h2.7M134.8 69v50"/>
<path d="M141.2 65.8a8.1 8.1 0 0 1-6.4 3.2M141.2 65.8v56.3M54.1 83a.97 .97 0 0 0 1 1M55.1 84v20M55.1 84h6M61.1 84v20M62.1 83a.96 .96 0 0 1-1 1M39.1 109h4.5M44.6 115h2.5M55.1 104a.97 .97 0 0 0-1 .9M55.1 104h6M61.1 104a.96 .96 0 0 1 1 .9"/>
<path d="M63 113.1l25.1 2.4M98.1 119h2.7M109.3 118h2.8M132.1 119h2.7M134.8 119a8.1 8.1 0 0 1 6.4 3.1M141.2 122.1a29.9 29.9 0 0 0 23.9 11.8"/>
</g>
<g font-size="9.3">
<text x="321.2" y="231.8">(</text>
<text x="357.7" y="232">)</text>
<text x="256.7" y="285.2">Gußteilbearbeitung</text>
</g>
<g font-size="6.7">
<text x="310.5" y="270.4">CNC-Dreher</text>
<text x="379.1" y="287">1 von 1</text>
</g>
<text font-size="5.3" x="366.4" y="231.8">0,05</text>
<g font-size="4.7">
<text x="304.1" y="11.9">130</text>
<text x="33.1" y="16.7" transform="rotate(-90 33.1 16.7)">0</text>
<text x="63.1" y="16.7" transform="rotate(-90 63.1 16.7)">30</text>
<text x="117.2" y="16.7" transform="rotate(-90 117.2 16.7)">84,1</text>
<text x="146.3" y="16.7" transform="rotate(-90 146.3 16.7)">113</text>
<text x="173.1" y="16.7" transform="rotate(-90 173.1 16.7)">140</text>
<text x="385.2" y="17.2">1</text>
<text x="385.9" y="26.3">alle nicht</text>
<text x="247.2" y="31.4" transform="rotate(-90 247.2 31.4)">0</text>
<text x="267.5" y="31.4" transform="rotate(-90 267.5 31.4)">24</text>
<text x="282.3" y="31.4" transform="rotate(-90 282.3 31.4)">50</text>
<text x="297.6" y="31.4" transform="rotate(-90 297.6 31.4)">62,7</text>
<text x="317.5" y="31.4" transform="rotate(-90 317.5 31.4)">74</text>
<text x="323.8" y="31.4" transform="rotate(-90 323.8 31.4)">84</text>
<text x="328.9" y="31.7">4</text>
<text x="348.3" y="31.7">36</text>
<text x="385.9" y="30.8">bemassten</text>
<text x="385.9" y="35.4">Radien R1</text>
<text x="91.3" y="36.7" transform="rotate(68 91.3 36.7)">R100</text>
<text x="128.3" y="36.8" transform="rotate(-90 128.3 36.8)">R25,6</text>
<text x="149" y="36.8" transform="rotate(-60 149 36.8)">R6</text>
<text x="175.5" y="39.7" transform="rotate(-56 175.5 39.7)">R3</text>
<text x="339.5" y="37.8">7,019</text>
<text x="369.1" y="37.8">3</text>
<text x="227.1" y="43">4,5</text>
<text x="252.4" y="43">14</text>
<text x="299.6" y="43">2,8</text>
<text x="42.3" y="49.7" transform="rotate(66 42.3 49.7)">R30</text>
<text x="266.9" y="50.6">8</text>
<text x="285.7" y="50.6">2,7</text>
<text x="323.6" y="71.9">2x45</text>
<text x="317.7" y="75.3">Z</text>
<text x="275.8" y="88" transform="rotate(-93 275.8 88)">11°</text>
<text x="19.3" y="95.6" transform="rotate(-90 19.3 95.6)">92</text>
<text x="26.7" y="95.9" transform="rotate(-90 26.7 95.9)">60</text>
<text x="178.9" y="94.5" transform="rotate(-90 178.9 94.5)">49</text>
<text x="186.3" y="94.7" transform="rotate(-90 186.3 94.7)">90</text>
<text x="212" y="93.8" transform="rotate(-90 212 93.8)">43</text>
<text x="398.7" y="93.8" transform="rotate(-90 398.7 93.8)">70</text>
<text x="410.7" y="93.8" transform="rotate(-90 410.7 93.8)">94</text>
<text x="198.2" y="98" transform="rotate(-90 198.2 98)">73</text>
<text x="204.9" y="97.4" transform="rotate(-90 204.9 97.4)">58</text>
<text x="218.7" y="97.1" transform="rotate(-90 218.7 97.1)">42</text>
<text x="224.7" y="97.1" transform="rotate(-90 224.7 97.1)">30</text>
<text x="230.7" y="97.4" transform="rotate(-90 230.7 97.4)">20</text>
<text x="386.7" y="97.3" transform="rotate(-90 386.7 97.3)">30 H7</text>
<text x="392.7" y="96.9" transform="rotate(-90 392.7 96.9)">50</text>
<text x="404.7" y="98" transform="rotate(-90 404.7 98)">80</text>
<text x="380.7" y="102.9" transform="rotate(-90 380.7 102.9)">M20x1,5</text>
<text x="359.6" y="118.8" transform="rotate(-62 359.6 118.8)">R25</text>
<text x="253.3" y="145.6" transform="rotate(-90 253.3 145.6)">30</text>
<text x="296.2" y="145.6" transform="rotate(-90 296.2 145.6)">50</text>
<text x="306.8" y="145.3" transform="rotate(-90 306.8 145.3)">60</text>
<text x="313.1" y="145.5" transform="rotate(-90 313.1 145.5)">48</text>
<text x="320.4" y="145.6" transform="rotate(-90 320.4 145.6)">58</text>
<text x="355.1" y="150.8" transform="rotate(-75 355.1 150.8)">R30</text>
<text x="350.1" y="158.8">27,495</text>
<text x="349.6" y="165.3">35</text>
<text x="43.9" y="169.5" transform="rotate(-90 43.9 169.5)">0</text>
<text x="50.3" y="169.5" transform="rotate(-90 50.3 169.5)">6,4 (SP)</text>
<text x="60.9" y="169.5" transform="rotate(-90 60.9 169.5)">17</text>
<text x="99.9" y="169.5" transform="rotate(-90 99.9 169.5)">56</text>
<text x="128.9" y="169.5" transform="rotate(-90 128.9 169.5)">85</text>
<text x="163.7" y="172.4">Y (2 : 1)</text>
<text x="278.4" y="169.7">Z (2 : 1)</text>
<text x="64" y="177.5">5,2</text>
<text x="179.6" y="176.1" transform="rotate(28 179.6 176.1)">150°</text>
<text x="299.2" y="176.2">54 ±1</text>
<text x="174" y="181.3" transform="rotate(45 174 181.3)">R0,8</text>
<text x="299.3" y="182.9">52 ±0,1</text>
<text x="363.7" y="180.3">Bohrungsinfo für</text>
<text x="406.2" y="180.3">18</text>
<text x="146.5" y="189.8" transform="rotate(-38 146.5 189.8)">100°</text>
<text x="304.9" y="188.8">44</text>
<text x="369.2" y="186.7">Tiefe</text>
<text x="399.6" y="186.9">Tiefe</text>
<text x="55.2" y="196.6">Y</text>
<text x="310.8" y="203.3" transform="rotate(-77 310.8 203.3)">30°</text>
<text x="261.2" y="205.2" transform="rotate(-90 261.2 205.2)">18</text>
<text x="283.5" y="209.7" transform="rotate(-90 283.5 209.7)">20,5</text>
<text x="19.1" y="216.7" transform="rotate(-90 19.1 216.7)">30 f7</text>
<text x="33.1" y="217.5" transform="rotate(-90 33.1 217.5)">10</text>
<text x="179.3" y="220.6" transform="rotate(-90 179.3 220.6)">17,7</text>
<text x="25.9" y="223.1" transform="rotate(-90 25.9 223.1)">M20x1,5</text>
<text x="27.3" y="238.3" transform="rotate(-55 27.3 238.3)">R0,8</text>
<text x="33.8" y="238.9" transform="rotate(-60 33.8 238.9)">R3</text>
<text x="52.4" y="238.8" transform="rotate(-60 52.4 238.8)">R0,8</text>
<text x="64.4" y="242.6" transform="rotate(-59 64.4 242.6)">R8</text>
<text x="232.6" y="242.1">1</text>
<text x="246.9" y="242.1">Glühbirne</text>
<text x="285.1" y="242.1">2</text>
<text x="301.3" y="242.1">CuZn40</text>
<text x="329" y="242.1">-</text>
<text x="341.5" y="242.1">Ø60x88</text>
<text x="387.9" y="242.1">-</text>
<text x="31.3" y="247.2">1,2x45</text>
<text x="232.6" y="248.5">1</text>
<text x="250" y="248.5">Lampe</text>
<text x="285.1" y="248.5">1</text>
<text x="302.6" y="248.5">1.1191</text>
<text x="329" y="248.5">-</text>
<text x="338.9" y="248.5">Ø100x140</text>
<text x="365.8" y="248.5">aus Gußteil gefertigt</text>
<text x="73.8" y="253.3" transform="rotate(-60 73.8 253.3)">58</text>
<text x="227.9" y="255">Stück</text>
<text x="243.6" y="255">BENENNUNG</text>
<text x="277.2" y="255">POS-NR.</text>
<text x="300.5" y="255">Material</text>
<text x="323.6" y="255">Norm</text>
<text x="340.4" y="255">Rohmaß</text>
<text x="375.8" y="255">Bemerkung</text>
<text x="70" y="259.9" transform="rotate(-60 70 259.9)">S</text>
<text x="119.7" y="261.3">2</text>
<text x="300.5" y="262.9">Österr. Staatsmeisterschaft</text>
<text x="232" y="265.5">1:1</text>
<text x="18.5" y="272.7">30H7</text>
<text x="41.2" y="272.7">30,021</text>
<text x="69" y="272.7">30,000</text>
<text x="230.3" y="270.4">(2:1)</text>
<text x="19.3" y="278.9">30f7</text>
<text x="41.2" y="278.9">29,980</text>
<text x="69" y="278.9">29,959</text>
<text x="96.8" y="277.4">Punzierung</text>
<text x="367.8" y="277.6">Blatt Nr. von Blättern</text>
<text x="12.1" y="284.7">Passung</text>
<text x="32.8" y="284.7">Höchstmaß</text>
<text x="59.5" y="284.7">Mindestmaß</text>
<text x="96.8" y="284">Kennnummer</text>
<text x="230.6" y="285.2">3,5h</text>
<text x="31.1" y="290.6">Passungstabelle</text>
</g>
<g font-size="2.7">
<text x="328.3" y="50.5" transform="rotate(-90 328.3 50.5)">Ra 0.8</text>
<text x="341.1" y="61.6" transform="rotate(-90 341.1 61.6)">Ra 0.8</text>
<text x="380" y="75.5">Ra 0.6</text>
<text x="23.9" y="194.7">Ra 0.6</text>
<text x="406.7" y="220">-0,2</text>
<text x="233.5" y="227.4">= Ort der Oberflächenprüfung</text>
<text x="282.6" y="226">M20x1,5</text>
<text x="390.4" y="225.6">+0,2</text>
<text x="390.4" y="223.2">+0,5</text>
<text x="406.6" y="222.3">-0,5</text>
<text x="227.2" y="231.8">Oberflächen nach DIN EN ISO 1302</text>
<text x="285.9" y="228.5">18,99</text>
<text x="285.9" y="231.1">18,93</text>
<text x="310.6" y="228.9">Ra 1.6</text>
<text x="329.6" y="228.8">Ra 0.6</text>
<text x="348.6" y="228.7">Ra 0.8</text>
<text x="385.3" y="233.3">DIN ISO 13715</text>
<text x="229.6" y="260.2">Maßstab</text>
<text x="262.4" y="260.2">Datum</text>
<text x="282.8" y="260.2">Name</text>
<text x="247.3" y="265.5">Gez.</text>
<text x="262" y="265.5">09.2016</text>
<text x="279.6" y="265.5">Geisberger</text>
<text x="246.6" y="270.4">Gepr.</text>
<text x="228.7" y="276.3">Arbeitszeit</text>
</g>
<g font-size="2.3">
<text x="313.1" y="12">±0,02</text>
<text x="297.6" y="21" transform="rotate(-90 297.6 21)">±0,03</text>
<text x="265.3" y="24.9" transform="rotate(-90 265.3 24.9)">+0,03</text>
<text x="267.6" y="24.6" transform="rotate(-90 267.6 24.6)">-0,05</text>
<text x="282.3" y="24.9" transform="rotate(-90 282.3 24.9)">±0,015</text>
<text x="315.3" y="24.2" transform="rotate(-90 315.3 24.2)">0</text>
<text x="317.6" y="24.9" transform="rotate(-90 317.6 24.9)">-0,05</text>
<text x="321.6" y="24.9" transform="rotate(-90 321.6 24.9)">+0,070</text>
<text x="323.8" y="24.9" transform="rotate(-90 323.8 24.9)">+0,035</text>
<text x="332.8" y="31.7">±0,01</text>
<text x="354.8" y="31.7">±0,02</text>
<text x="234.9" y="40.8">+0,02</text>
<text x="308.1" y="40.8">0</text>
<text x="236.3" y="43.1">0</text>
<text x="258.9" y="43.1">±0,02</text>
<text x="307.4" y="43.1">-0,03</text>
<text x="270.8" y="48.4">+0,02</text>
<text x="271.1" y="50.6">-0,03</text>
<text x="293.5" y="48.4">+0,03</text>
<text x="294.9" y="50.6">0</text>
<text x="222.5" y="89.8" transform="rotate(-90 222.5 89.8)">0</text>
<text x="196" y="91.6" transform="rotate(-90 196 91.6)">+0,035</text>
<text x="198.2" y="90.2" transform="rotate(-90 198.2 90.2)">0</text>
<text x="202.7" y="90.9" transform="rotate(-90 202.7 90.9)">+0,02</text>
<text x="205" y="90.6" transform="rotate(-90 205 90.6)">-0,03</text>
<text x="216.5" y="90.6" transform="rotate(-90 216.5 90.6)">-0,03</text>
<text x="218.7" y="90.6" transform="rotate(-90 218.7 90.6)">-0,06</text>
<text x="224.7" y="90.6" transform="rotate(-90 224.7 90.6)">-0,03</text>
<text x="228.5" y="90.9" transform="rotate(-90 228.5 90.9)">+0,03</text>
<text x="230.7" y="90.6" transform="rotate(-90 230.7 90.6)">-0,01</text>
<text x="392.7" y="90.4" transform="rotate(-90 392.7 90.4)">±0,03</text>
<text x="404.7" y="91.5" transform="rotate(-90 404.7 91.5)">±0,015</text>
<text x="253.3" y="137.7" transform="rotate(-90 253.3 137.7)">0</text>
<text x="251.1" y="139.1" transform="rotate(-90 251.1 139.1)">+0,03</text>
<text x="293.9" y="139.1" transform="rotate(-90 293.9 139.1)">+0,10</text>
<text x="296.2" y="139.1" transform="rotate(-90 296.2 139.1)">+0,07</text>
<text x="304.6" y="138.8" transform="rotate(-90 304.6 138.8)">-0,12</text>
<text x="306.9" y="138.8" transform="rotate(-90 306.9 138.8)">-0,15</text>
<text x="313.1" y="139" transform="rotate(-90 313.1 139)">±0,02</text>
<text x="318.2" y="139.1" transform="rotate(-90 318.2 139.1)">+0,03</text>
<text x="320.4" y="138.8" transform="rotate(-90 320.4 138.8)">-0,02</text>
<text x="61" y="161.6" transform="rotate(-90 61 161.6)">0</text>
<text x="58.7" y="163" transform="rotate(-90 58.7 163)">+0,05</text>
<text x="356" y="163.1">+0,06</text>
<text x="357.5" y="165.3">0</text>
<text x="33.2" y="211.1" transform="rotate(-90 33.2 211.1)">±0,02</text>
<text x="77.1" y="247.7" transform="rotate(-60 77.1 247.7)">±0,015</text>
</g>
<g font-size="1.3">
<text x="330.4" y="49.6" transform="rotate(-90 330.4 49.6)">Ra 2</text>
<text x="337.1" y="63.1" transform="rotate(90 337.1 63.1)">Ra 3</text>
<text x="386.9" y="77.6">Ra 1</text>
<text x="378.8" y="125.5">XX</text>
<text x="228.1" y="226.8">Ra</text>
<text x="135" y="229.5">XX</text>
<text x="90.9" y="283.3">XX</text>
</g>
<text font-size="1.1" x="62.6" y="197.1">Ra 4</text>
</svg>
